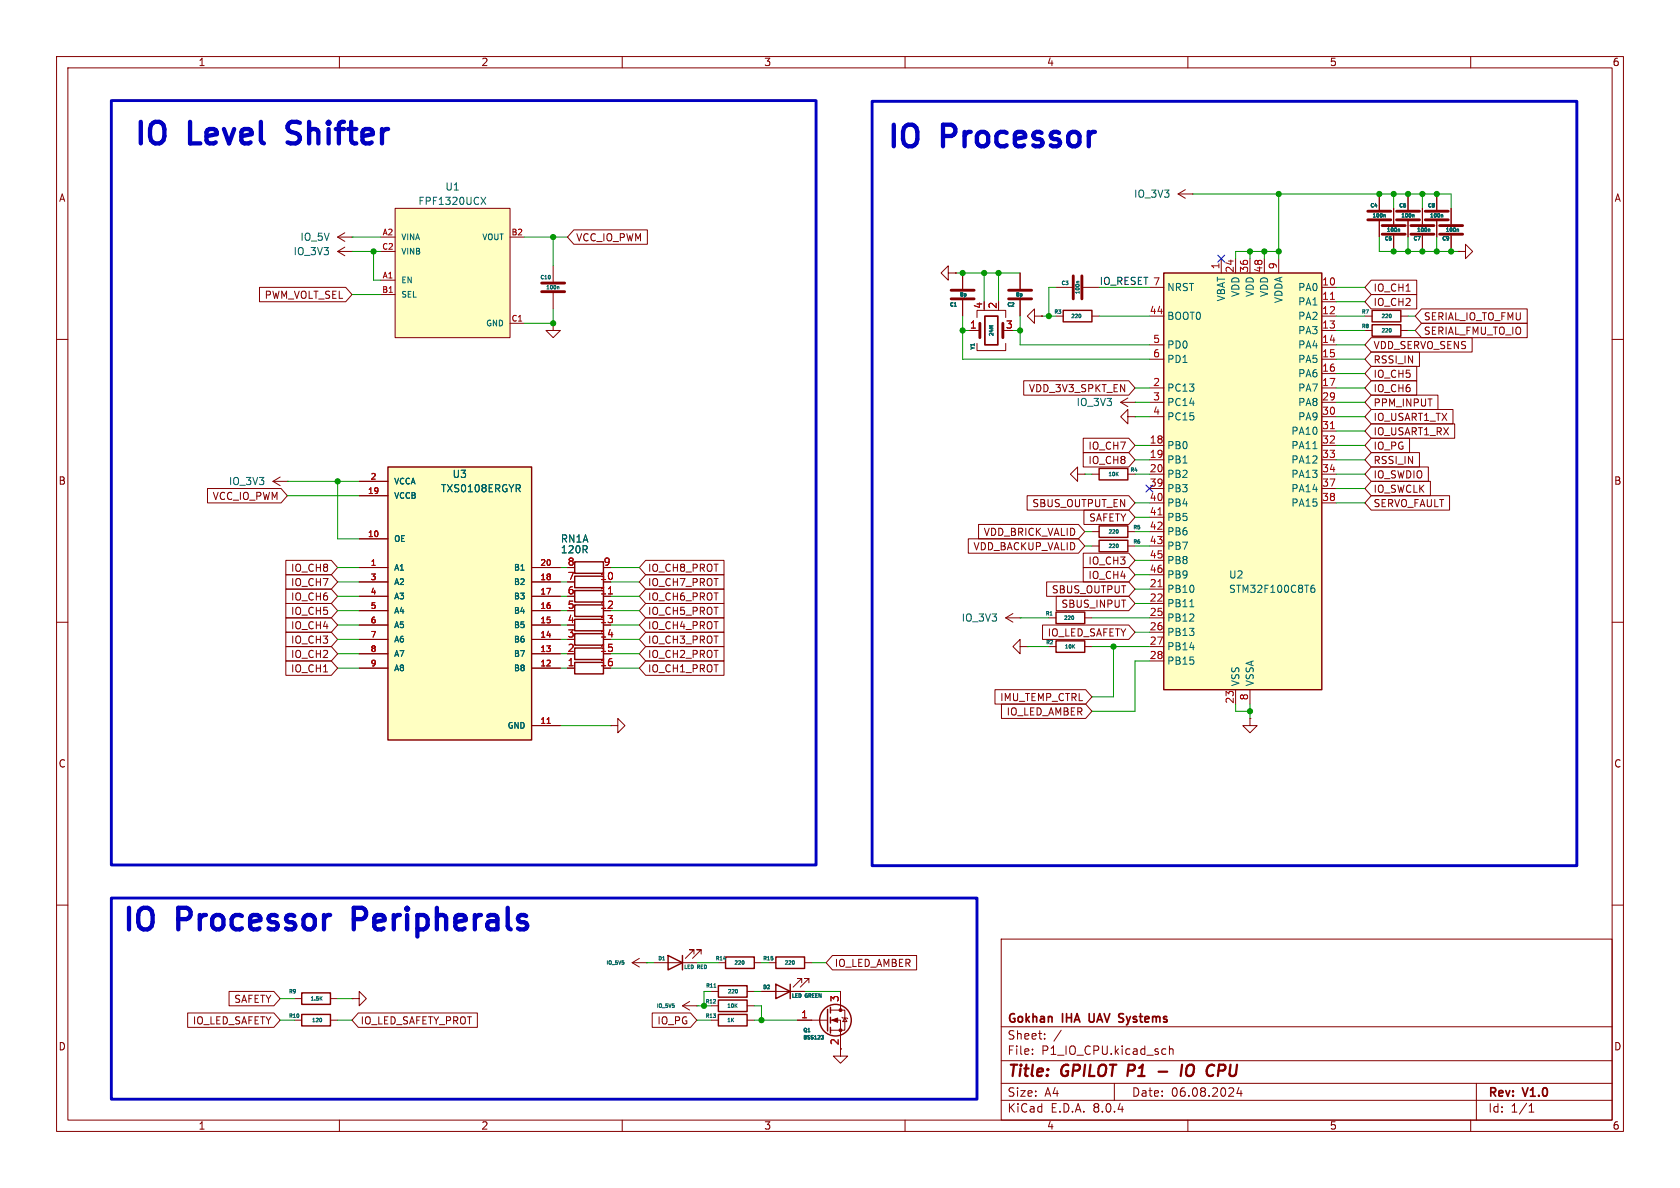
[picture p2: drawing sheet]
<svg xmlns="http://www.w3.org/2000/svg" width="297mm" height="210mm" viewBox="0 0 297 210" stroke-linecap="round" stroke-linejoin="round" font-family="sans-serif">
<g fill="none" stroke="#840000" stroke-width=".18">
<path d="M10 10h277v190h-277zM12 12h273v186h-273zM60 10v2M110 10v2M160 10v2M210 10v2M260 10v2M248.9 34.3v2.8M248.9 39.1v2.8M10 60h2M59.7 41.9l1.3 .8M59.7 41.9h2.5"/>
<path d="M59.7 44.5l1.3 .7M59.7 44.5h2.5M61 41.1l-1.3 .8M61 43.7l-1.3 .8M62.2 41.9h.1M62.2 44.5h.1M171.4 58.4h1.8M172.7 56.1v-1.2h5.1v1.2M180.3 48.3v2.8M180.3 53.1v2.8M182.9 55.9v-1.3l-1.3 1.3 1.3 1.3v-1.3h1.2M184.1 55.9h.1"/>
<path d="M257.8 44.5h1.3v-1.3l1.2 1.3-1.2 1.2v-1.2M257.8 44.5h.1M285 60h2M172.7 60.7v1.3h5.1v-1.3M48.3 85.1l1.2 .8M48.3 85.1h2.5M49.5 84.3l-1.2 .8M50.8 85.1h.1M10 110h2M285 110h2M10 160h2M285 160h2"/>
<path d="M52.1 176.5h1.2M58.4 176.5h1.3M62.2 176.5h1.3v-1.2l1.3 1.2-1.3 1.3v-1.3M62.2 176.5h.1M111.8 170.2h2.5M111.8 170.2l1.2 .7M113 169.4l-1.2 .8M114.3 170.2h.1M125.7 177.8h1.3M132.1 177.8h1.2M133.3 170.2h1.3M134.6 175.3h7.6"/>
<path d="M135.9 170.2h1.3M141.7 173.7v-.7h-.7h.7l-1.5 1.5M142.2 170.2h1.3M143 173.7v-.7h-.8h.8l-1.5 1.5M146.8 178.6h2.6v3.5h-2.6M148.6 175.3v3.3M148.8 179.8l.2 .2h.7l.2 .1M149.4 180l.3 .6h-.7zM177 166h108v32h-108zM52.1 180.3h1.2M58.4 180.3h1.3M60 198v2"/>
<path d="M110 198v2M125.7 180.3h1.3M132.1 180.3h1.2M141 180.3h5.3M146.8 180.3h1.8v6.4h1.3l-1.3 1.3-1.3-1.3h1.3M160 198v2M177 194.5h108M177 191.5h108M177 187.5h108M177 181.5h108M182.5 186.3v.1M182.5 185.5v.1"/>
<path d="M184.7 183.6v.1M184.7 182.8v.1M187.6 182.1l-1.3 2M197 191.5v3M206 185.4l.1 .1M206.1 186.3l-.1 .1M206.7 184.9v1.5M206.7 185.5l.3-.1 .3 .1 .1 .9M210 198v2M219 192.2l-.3 1.1h.9M219.4 192.8v1M260 198v2"/>
<path d="M261 191.5v6.5M270.3 196.6h.9M270.3 195.5l.4-.4v1.5"/>
</g>
<path d="M204.8 189.4h1.5M209 188.2l-.3 2M210.7 188.2a.77 .77 0 0 0-.9 .7l-.1 1 .4 .3h.3M215.4 189.3h.8M216.3 188.2h-.7l-.3 2" fill="none" stroke="#840000" stroke-width=".4"/>
<path d="M174.1 55.9h2.3v5.1h-2.3zM192.6 179.2v1.3M198.1 179.9l.4 .1M198.1 179.2l.5 .1M198.5 180.6l-.5 .1" fill="none" stroke="#840000" stroke-width=".3"/>
<path d="M246.9 37.3h4.1M246.9 38.9h4.1M173.2 57.2v2.5M177.3 57.2v2.5M178.3 51.3h4.1M178.3 52.8h4.1" fill="none" stroke="#840000" stroke-width=".51"/>
<g fill="none" stroke="#840000" stroke-width=".25">
<path d="M53.3 175.5h5.1v2h-5.1zM53.3 179.3h5.1v2.1h-5.1zM127 176.8h5.1v2h-5.1zM127 179.3h5.1v2.1h-5.1zM128.3 169.2h5v2h-5zM137.2 169.2h5v2h-5zM137.2 174l2.5 1.3-2.5 1.2zM139.7 174v2.5M146.3 178.4v3.8M146.8 178.1v1M146.8 179.8v1M146.8 181.6v1"/>
<circle cx="147.7" cy="180.3" r="2.79"/>
</g>
<g fill="none" stroke="#006464" stroke-width=".18">
<path d="M249.7 38h.3v.4M56.7 176.5l.2 .3M56.7 180l.2 .2-.2 .4M56.9 176.2l-.3 .3M126.1 177.3h.4M126.5 176.7v.3M127.9 169.5h.4M130 177.7l.3 .4M130.3 177.5l-.4 .3M131.4 169.8l.1 .3-.1 .4M140.3 169.8l.1 .3-.1 .4M145.2 183h.4l-.2 .3h.1"/>
<path d="M145.5 183.3h.1M145.5 183.3v.3l-.2 .1"/>
</g>
<g fill="#840000" stroke="#840000" stroke-width=".18">
<path d="M147.1 180.3l1-.3v.7z"/>
<circle cx="148.6" cy="182.1" r=".25"/>
<circle cx="148.6" cy="178.6" r=".25"/>
</g>
<path d="M68.6 82.6h25.4v48.2h-25.4z" fill="#ffffc2"/>
<path d="M68.6 82.6h25.4v48.2h-25.4zM101.6 99.3h5.1v2h-5.1zM194.3 93h5.1v2h-5.1zM194.3 95.5h5.1v2h-5.1zM101.6 117.1h5.1v2h-5.1zM101.6 101.9h5.1v2h-5.1zM101.6 106.9h5.1v2.1h-5.1zM101.6 104.4h5.1v2h-5.1zM186.7 108.2h5.1v2h-5.1zM186.7 113.3h5.1v2h-5.1z" fill="none" stroke="#840000" stroke-width=".25"/>
<g fill="none" stroke="#840000" stroke-width=".18">
<path d="M97.8 47v2.8M97.8 51.8v2.8M63.5 95.3h5.1M63.5 87.6h5.1M63.5 85.1h5.1M193 94h1.3M193 96.5h1.3M199.4 94h1.3M199.4 96.5h1.3M63.5 100.3h5.1M63.5 118.1h5.1M63.5 115.6h5.1"/>
<path d="M63.5 113h5.1M63.5 110.5h5.1M63.5 108h5.1M63.5 105.4h5.1M63.5 102.9h5.1M94 100.3h5.1M94 118.1h5.1M94 115.6h5.1M94 113h5.1M94 110.5h5.1M94 108h5.1M94 105.4h5.1"/>
<path d="M94 102.9h5.1M100.3 118.1h1.3M180.3 114.3v-1.3l-1.2 1.3 1.2 1.3v-1.3h1.3M181.6 114.3h.1M185.4 109.2h1.3M185.4 114.3h1.3M191.8 109.2h1.2M191.8 114.3h1.2M94 128.3h5.1M221 127v1.3h1.2l-1.2 1.2-1.3-1.2h1.3M221 127h.1"/>
</g>
<path d="M107.6 105h.7M96.7 127.9h.6" fill="none" stroke="#a90000" stroke-width=".18"/>
<path d="M98.6 50.7h.2v.4M197.5 93.6l.2 .3-.2 .4M197.5 96.2l.2 .2-.2 .4M185.6 108.7h.4M189.7 108.9l.1 .2-.1 .4M189.7 114.2l.3 .4M190 114l-.4 .3" fill="none" stroke="#006464" stroke-width=".18"/>
<path d="M95.8 51.6h4M95.8 50h4" fill="none" stroke="#840000" stroke-width=".51"/>
<path d="M205.7 48.3h28v73.6h-28z" fill="#ffffc2"/>
<path d="M205.7 48.3h28v73.6h-28zM242.6 57.4h5v2h-5zM242.6 54.9h5v2h-5zM194.3 82.8h5.1v2h-5.1zM101.6 109.5h5.1v2h-5.1zM101.6 114.6h5.1v2h-5.1zM101.6 112h5.1v2h-5.1z" fill="none" stroke="#840000" stroke-width=".25"/>
<g fill="none" stroke="#840000" stroke-width=".18">
<path d="M246.4 36.8v2.8M251.5 36.8v2.8M256.5 36.8v2.8M97.8 57.2v1.2h1.3l-1.3 1.3-1.3-1.3h1.3M97.8 57.2h.1M167.6 48.3v1.2l-1.2-1.2 1.2-1.3v1.3h1.3M168.9 48.3h.1M203.2 50.8h2.5M203.2 55.9h2.5M215.9 45.7v2.6M218.4 45.7v2.6M221 45.7v2.6"/>
<path d="M223.5 45.7v2.6M226.1 45.7v2.6M233.7 50.8h2.5M233.7 53.3h2.5M233.7 55.9h2.5M233.7 58.4h2.5M241.3 55.9h1.3M241.3 58.4h1.3M246.4 41.7v2.8M247.6 55.9h1.3M247.6 58.4h1.3M251.5 41.7v2.8"/>
<path d="M256.5 41.7v2.8M203.2 61h2.5M203.2 63.5h2.5M203.2 68.6h2.5M203.2 78.7h2.5M203.2 71.1h2.5M203.2 73.7h2.5M233.7 61h2.5M233.7 63.5h2.5M233.7 66h2.5M233.7 68.6h2.5M233.7 78.7h2.5"/>
<path d="M233.7 71.1h2.5M233.7 73.7h2.5M233.7 76.2h2.5M190.5 83.8v-1.2l-1.3 1.2 1.3 1.3v-1.3h1.3M191.8 83.8h.1M193 83.8h1.3M199.4 83.8h1.3M203.2 81.3h2.5M203.2 83.8h2.5M203.2 86.4h2.5M203.2 88.9h2.5M203.2 91.4h2.5"/>
<path d="M203.2 94h2.5M203.2 96.5h2.5M203.2 99.1h2.5M233.7 81.3h2.5M233.7 83.8h2.5M233.7 86.4h2.5M233.7 88.9h2.5M177.8 109.2h2.5M177.8 109.2l1.3 .8M179.1 108.5l-1.3 .7M180.3 109.2h.1M203.2 104.1h2.5"/>
<path d="M203.2 106.7h2.5M203.2 109.2h2.5M203.2 111.8h2.5M203.2 114.3h2.5M203.2 116.8h2.5M203.2 101.6h2.5M107.9 128.3h1.3v-1.3l1.3 1.3-1.3 1.2v-1.2M107.9 128.3h.1M218.4 121.9v2.6M221 121.9v2.6"/>
</g>
<path d="M235.2 52.9h.7M235.2 75.8h.7M204.7 91h.7M204.7 103.7h.7" fill="none" stroke="#a90000" stroke-width=".18"/>
<path d="M245.8 58.1l.1 .2-.1 .4M245.8 55.5l.1 .3-.1 .4M247.2 40.5h.2v.4M252.5 40.5h.2l.1 .4M257.6 40.5h.2l.1 .4M232.1 79.3h.7M197.4 83.7l.3 .4M197.7 83.5l-.4 .3M210.3 107.3h.8M231.7 104.2l.3-.3 .3 .1 .2 .2v.3l-.3 .2h-.3l-.2-.2M232.3 103.4l-.3 .1-.3 .5" fill="none" stroke="#006464" stroke-width=".18"/>
<path d="M244.3 39.9h4.1M249.4 39.9h4.1M254.5 39.9h4.1M244.3 41.4h4.1M249.4 41.4h4.1M254.5 41.4h4.1" fill="none" stroke="#840000" stroke-width=".51"/>
<path d="M69.8 36.8h20.4v22.9h-20.4z" fill="#ffffc2"/>
<g fill="none" stroke="#840000" stroke-width=".18">
<path d="M69.8 36.8h20.4v22.9h-20.4zM208.3 34.3l1.2 .8M208.3 34.3h2.5M209.5 33.5l-1.2 .8M210.8 34.3h.1M243.8 34.3v2.8M243.8 39.1v2.8M246.4 36.8v2.8M248.9 34.3v2.8M248.9 39.1v2.8M251.5 36.8v2.8M254 34.3v2.8"/>
<path d="M254 39.1v2.8M256.5 36.8v2.8M45.9 50.8h15.2l1.1 1.3-1.1 1.2h-15.2zM67.3 49.5h2.5M67.3 41.9h2.5M67.3 52.1h2.5M67.3 44.5h2.5M90.2 41.9h2.5M90.2 57.2h2.5M101.4 40.6h13v2.6h-13l-1.1-1.3zM168.9 48.3h.1M170.2 48.3v2.8"/>
<path d="M170.2 53.1v2.8M171.4 58.4h1.3M180.3 48.3v2.8M180.3 53.1v2.8M184.1 55.9h.1M186.7 50.8h2.8M186.7 55.9h1.3M191.5 50.8h2.8M193 55.9h1.3M242.4 59.7h17.9v2.5h-17.9l-1.1-1.2zM242.4 52.1h8.1v2.5h-8.1l-1.1-1.3zM242.4 49.5h8.1v2.6h-8.1l-1.1-1.3z"/>
<path d="M246.4 41.7v2.8M251.3 54.6h18.7v2.6h-18.7l-1.1-1.3zM251.3 57.1h18.7v2.6h-18.7l-1.1-1.3zM251.5 41.7v2.8M256.5 41.7v2.8M257.8 44.5h.1M181 67.3h18.5l1.2 1.3-1.2 1.3h-18.5zM191.5 77.5h8l1.2 1.2-1.2 1.3h-8zM198.1 71.1l1.3 .8M198.1 71.1h2.6M199.4 73.7v-1.3l-1.3 1.3 1.3 1.2v-1.2h1.3M199.4 70.4l-1.3 .7"/>
<path d="M200.7 73.7h.1M200.7 71.1h.1M242.4 72.4h14.5v2.5h-14.5l-1.1-1.2zM242.4 74.9h14.8v2.6h-14.8l-1.1-1.3zM242.4 67.3h8.1v2.6h-8.1l-1.1-1.3zM242.4 62.2h8.5v2.6h-8.5l-1.1-1.3zM242.4 64.8h8.1v2.5h-8.1l-1.1-1.3zM242.4 69.8h11.8v2.6h-11.8l-1.1-1.3zM242.4 77.5h6.8v2.5h-6.8l-1.1-1.3zM36.7 86.4h13l1.1 1.2-1.1 1.3h-13zM50.5 99.1h8.1l1.1 1.2-1.1 1.3h-8.1zM63.5 95.3h5.1"/>
<path d="M63.5 87.6h5.1M63.5 85.1h5.1M114.1 99.1h13.9v2.5h-13.9l-1.1-1.3zM171.2 95.2h19.5l1.1 1.3-1.1 1.3h-19.5zM173 92.7h17.7l1.1 1.3-1.1 1.3h-17.7zM181.6 87.6h17.9l1.2 1.3-1.2 1.3h-17.9zM191.5 97.8h8l1.2 1.3-1.2 1.2h-8zM191.5 80h8l1.2 1.3-1.2 1.3h-8zM191.6 90.2h7.9l1.2 1.2-1.2 1.3h-7.9zM242.4 85.1h10.5v2.5h-10.5l-1.1-1.2zM242.4 87.6h13.9v2.6h-13.9l-1.1-1.3zM242.4 80h8.5v2.6h-8.5l-1.1-1.3z"/>
<path d="M242.4 82.5h10.1v2.6h-10.1l-1.1-1.3zM50.5 114.3h8.1l1.1 1.3-1.1 1.2h-8.1zM50.5 111.8h8.1l1.1 1.2-1.1 1.3h-8.1zM50.5 106.7h8.1l1.1 1.3-1.1 1.2h-8.1zM50.5 109.2h8.1l1.1 1.3-1.1 1.3h-8.1zM50.5 104.1h8.1l1.1 1.3-1.1 1.3h-8.1zM50.5 116.8h8.1l1.1 1.3-1.1 1.3h-8.1zM50.5 101.6h8.1l1.1 1.3-1.1 1.2h-8.1zM63.5 118.1h5.1M63.5 100.3h5.1M63.5 115.6h5.1M63.5 113h5.1"/>
<path d="M63.5 110.5h5.1M63.5 108h5.1M63.5 105.4h5.1M63.5 102.9h5.1M94 118.1h5.1M94 100.3h5.1M94 115.6h5.1M94 113h5.1M94 110.5h5.1M94 108h5.1M94 105.4h5.1M94 102.9h5.1"/>
<path d="M100.3 118.1h1.3M114.1 101.6h13.9v2.5h-13.9l-1.1-1.2zM114.1 111.8h13.9v2.5h-13.9l-1.1-1.3zM114.1 104.1h13.9v2.6h-13.9l-1.1-1.3zM114.1 114.3h13.9v2.5h-13.9l-1.1-1.2zM114.1 106.7h13.9v2.5h-13.9l-1.1-1.2zM114.1 116.8h13.9v2.6h-13.9l-1.1-1.3zM114.1 109.2h13.9v2.6h-13.9l-1.1-1.3zM184.3 110.5h15.2l1.2 1.3-1.2 1.2h-15.2zM185 102.9h14.5l1.2 1.2-1.2 1.3h-14.5zM186.7 105.4h12.8l1.2 1.3-1.2 1.3h-12.8zM191.5 100.3h8l1.2 1.3-1.2 1.3h-8z"/>
<path d="M94 128.3h5.1M175.9 121.9h16l1.1 1.3-1.1 1.3h-16zM177 124.5h14.9l1.1 1.2-1.1 1.3h-14.9zM33.2 179.1h15.2l1.1 1.2-1.1 1.3h-15.2zM40.5 175.3h7.9l1.1 1.2-1.1 1.3h-7.9zM63.3 179.1h21.1v2.5h-21.1l-1.1-1.3zM115.3 179.1h6.8l1.1 1.2-1.1 1.3h-6.8zM115.6 170.2h7.6M120.6 177.8l1.3 .8M120.6 177.8h2.6M121.9 177l-1.3 .8M122.7 168.7v-.8h-.8h.8l-1.5 1.5"/>
<path d="M123.2 177.8h.1M124 168.7v-.8h-.8h.8l-1.6 1.5M125.7 175.3h1.3M132.1 175.3h1.2M134.6 175.3h2.6M139.7 175.3h2.5M147.2 168.9h14.8v2.6h-14.8l-1.2-1.3zM148.6 175.3v2.5M141 180.3h2.5M148.6 182.9v2.5"/>
</g>
<g fill="none" stroke="#006464" stroke-width=".18">
<path d="M85 34.9l.9 1.2M85.9 34.9l-.9 1.2M244.7 38h.2v.4M249.7 38h.3v.4M254.8 38h.2l.1 .4M168.7 54.1h.4M190.8 49.7l-.4 .1v.2M190.9 55.5l.2 .3-.2 .4M247.2 40.5h.2v.4M252.5 40.5h.2l.1 .4M257.6 40.5h.2l.1 .4M117.1 169.7h.4"/>
<path d="M126.2 174.5h.4M130.2 174.9l.2 .3-.2 .3M145.2 183h.4l-.2 .3h.1M145.5 183.3h.1M145.5 183.3v.3l-.2 .1"/>
</g>
<path d="M241.8 37.3h4.1M241.8 38.9h4.1M252 37.3h4M252 38.9h4M168.1 51.3h4.1M168.1 52.8h4.1M189.7 48.8v4M191.3 48.8v4" fill="none" stroke="#840000" stroke-width=".51"/>
<path d="M188 54.9h5v2h-5zM118.1 168.9l2.5 1.3-2.5 1.3zM120.6 168.9v2.6M127 174.2h5.1v2.1h-5.1z" fill="none" stroke="#840000" stroke-width=".25"/>
<path d="M19.7 17.8h124.6v135.1h-124.6zM154.2 17.9h124.6v135.1h-124.6zM19.7 158.8h153v35.5h-153z" fill="none" stroke="#0000c2" stroke-width=".51"/>
<g fill="none" stroke="#009600" stroke-width=".18">
<path d="M210.8 34.3h45.7v2.5M226.1 34.3v11.4M246.4 34.3v2.5M251.5 34.3v2.5M62.2 44.5h5.1M62.2 41.9h5.1M62.2 52.1h5.1M66 44.5v5h1.3M92.7 41.9h7.6M97.8 54.6v2.6h-5.1M97.8 41.9v5.1M168.9 48.3h11.4"/>
<path d="M170.2 55.9v7.6h33M170.2 58.4h1.2M174 48.3v5M176.5 48.3v5M179.1 58.4h1.2M180.3 55.9v5.1h22.9M184.1 55.9h2.6M186.7 50.8h-1.3v5.1M194.3 50.8h8.9M194.3 55.9h8.9M221 44.5v1.2M223.5 44.5v1.2"/>
<path d="M226.1 44.5h-7.7v1.2M236.2 50.8h5.1M236.2 53.3h5.1M236.2 55.9h5.1M236.2 58.4h5.1M243.8 41.9v2.6h14M248.9 55.9h1.3M248.9 58.4h1.3M248.9 41.9v2.6M254 41.9v2.6M200.7 73.7h2.5M200.7 78.7h2.5"/>
<path d="M200.7 68.6h2.5M200.7 71.1h2.5M236.2 73.7h5.1M236.2 78.7h5.1M236.2 68.6h5.1M236.2 63.5h5.1M236.2 61h5.1M236.2 71.1h5.1M236.2 66h5.1M236.2 76.2h5.1M50.8 85.1h12.7M50.8 87.6h12.7"/>
<path d="M59.7 85.1v10.2h3.8M191.8 83.8h1.2M191.8 94h1.2M191.8 96.5h1.2M200.7 91.4h2.5M200.7 83.8h2.5M200.7 88.9h2.5M200.7 81.3h2.5M200.7 94h2.5M200.7 96.5h2.5M200.7 99.1h2.5M236.2 83.8h5.1"/>
<path d="M236.2 88.9h5.1M236.2 81.3h5.1M236.2 86.4h5.1M59.7 102.9h3.8M59.7 100.3h3.8M59.7 118.1h3.8M59.7 110.5h3.8M59.7 105.4h3.8M59.7 108h3.8M59.7 113h3.8M59.7 115.6h3.8M99.1 102.9h1.2"/>
<path d="M99.1 100.3h1.2M99.1 118.1h1.2M99.1 110.5h1.2M99.1 105.4h1.2M99.1 108h1.2M99.1 113h1.2M99.1 115.6h1.2M107.9 102.9h5.1M107.9 100.3h5.1M107.9 118.1h5.1M107.9 110.5h5.1M107.9 105.4h5.1"/>
<path d="M107.9 108h5.1M107.9 113h5.1M107.9 115.6h5.1M180.3 109.2h5.1M181.6 114.3h3.8M193 109.2h10.2M193 114.3h10.2M196.8 114.3v8.9h-3.8M200.7 104.1h2.5M200.7 111.8h2.5M200.7 106.7h2.5M200.7 101.6h2.5"/>
<path d="M203.2 116.8h-2.5v8.9h-7.7M99.1 128.3h8.8M218.4 124.5v1.2h2.6M221 124.5v2.5M49.5 176.5h2.6M59.7 176.5h2.5M114.3 170.2h1.3M123.2 170.2h3.8M125.7 175.3h-1.2v2.5h-1.3M133.3 177.8h1.3v2.5M133.3 175.3h1.3M142.2 175.3h6.4"/>
<path d="M143.5 170.2h2.5M49.5 180.3h2.6M59.7 180.3h2.5M123.2 180.3h2.5M133.3 180.3h7.7"/>
</g>
<path d="M215.3 45.1l1.2 1.2M216.5 45.1l-1.2 1.2M202.6 85.8l1.2 1.2M203.8 85.8l-1.2 1.2" fill="none" stroke="#000084" stroke-width=".18"/>
<path d="M107.6 105h.7M96.7 127.9h.6" fill="none" stroke="#a90000" stroke-width=".18"/>
<g fill="#009600" stroke="#009600" stroke-width=".18">
<circle cx="226.1" cy="34.3" r=".46"/>
<circle cx="176.5" cy="48.3" r=".46"/>
<circle cx="221" cy="44.5" r=".46"/>
<circle cx="223.5" cy="44.5" r=".46"/>
<circle cx="226.1" cy="44.5" r=".46"/>
<circle cx="196.8" cy="114.3" r=".46"/>
<circle cx="221" cy="125.7" r=".46"/>
<circle cx="254" cy="44.5" r=".46"/>
<circle cx="254" cy="34.3" r=".46"/>
<circle cx="251.5" cy="44.5" r=".46"/>
<circle cx="246.4" cy="44.5" r=".46"/>
<circle cx="248.9" cy="44.5" r=".46"/>
<circle cx="256.5" cy="44.5" r=".46"/>
<circle cx="251.5" cy="34.3" r=".46"/>
<circle cx="243.8" cy="34.3" r=".46"/>
<circle cx="248.9" cy="34.3" r=".46"/>
<circle cx="246.4" cy="34.3" r=".46"/>
<circle cx="174" cy="48.3" r=".46"/>
<circle cx="170.2" cy="48.3" r=".46"/>
<circle cx="185.4" cy="55.9" r=".46"/>
<circle cx="180.3" cy="58.4" r=".46"/>
<circle cx="170.2" cy="58.4" r=".46"/>
<circle cx="66" cy="44.5" r=".46"/>
<circle cx="134.6" cy="180.3" r=".46"/>
<circle cx="124.5" cy="177.8" r=".46"/>
<circle cx="59.7" cy="85.1" r=".46"/>
<circle cx="97.8" cy="41.9" r=".46"/>
<circle cx="97.8" cy="57.2" r=".46"/>
</g>
<g font-size="5.3" fill="#0000c2">
<text x="23.2" y="26.7">IO</text>
<text x="33.5" y="26.7">Level</text>
<text x="52.4" y="26.7">Shifter</text>
<text x="156.3" y="27.2">IO</text>
<text x="166.6" y="27.2">Processor</text>
<text x="21.1" y="165.6">IO</text>
<text x="31.4" y="165.6">Processor</text>
<text x="63.9" y="165.6">Peripherals</text>
</g>
<g font-size="2.8" fill="#840000">
<text x="178" y="190.9">Title:</text>
<text x="187.7" y="190.9">GPILOT P1</text>
<text x="211.2" y="190.9">IO</text>
<text x="216.6" y="190.9">CPU</text>
</g>
<g font-size="2.1" fill="#840000">
<text x="178" y="184">Sheet:</text>
<text x="178" y="181.2">Gokhan</text>
<text x="187.9" y="181.2">IHA</text>
<text x="193.2" y="181.2">UAV</text>
<text x="199.1" y="181.2">Systems</text>
<text x="178" y="186.7">File:</text>
<text x="184.1" y="186.7">P1_IO_CPU.kicad_sch</text>
<text x="178" y="196.9">KiCad</text>
<text x="178" y="194.1">Size:</text>
<text x="184.7" y="194.1">A4</text>
<text x="185.7" y="196.9">E.D.A.</text>
<text x="193.3" y="196.9">8.0.4</text>
<text x="200" y="194.1">Date:</text>
<text x="207" y="194.1">06.08.2024</text>
<text x="263" y="194.3">Rev:</text>
<text x="263" y="196.9">Id:</text>
<text x="267.1" y="196.9">1/1</text>
<text x="269.4" y="194.3">V1.0</text>
</g>
<g font-size="1.8" fill="#840000">
<text x="35" y="11.9">1</text>
<text x="85" y="11.9">2</text>
<text x="135" y="11.9">3</text>
<text x="185" y="11.9">4</text>
<text x="235" y="11.9">5</text>
<text x="285" y="11.9">6</text>
<text x="10.3" y="35.9">A</text>
<text x="285.3" y="35.9">A</text>
<text x="101.8" y="42.9">VCC_IO_PWM</text>
<text x="46.7" y="53">PWM_VOLT_SEL</text>
<text x="242.7" y="51.8">IO_CH1</text>
<text x="242.7" y="54.3">IO_CH2</text>
<text x="251.6" y="56.8">SERIAL_IO_TO_FMU</text>
<text x="251.6" y="59.4">SERIAL_FMU_TO_IO</text>
<text x="242.7" y="61.9">VDD_SERVO_SENS</text>
<text x="242.7" y="64.5">RSSI_IN</text>
<text x="181.8" y="69.5">VDD_3V3_SPKT_EN</text>
<text x="242.7" y="69.5">IO_CH6</text>
<text x="242.7" y="67">IO_CH5</text>
<text x="242.7" y="74.6">IO_USART1_TX</text>
<text x="242.7" y="77.2">IO_USART1_RX</text>
<text x="242.7" y="72.1">PPM_INPUT</text>
<text x="192.3" y="79.7">IO_CH7</text>
<text x="192.3" y="82.2">IO_CH8</text>
<text x="242.7" y="82.2">RSSI_IN</text>
<text x="242.7" y="79.7">IO_PG</text>
<text x="10.3" y="85.9">B</text>
<text x="37.5" y="88.6">VCC_IO_PWM</text>
<text x="182.4" y="89.9">SBUS_OUTPUT_EN</text>
<text x="242.7" y="87.3">IO_SWCLK</text>
<text x="242.7" y="89.9">SERVO_FAULT</text>
<text x="242.7" y="84.8">IO_SWDIO</text>
<text x="285.3" y="85.9">B</text>
<text x="173.8" y="94.9">VDD_BRICK_VALID</text>
<text x="192.4" y="92.4">SAFETY</text>
<text x="51.3" y="101.3">IO_CH8</text>
<text x="114.5" y="101.3">IO_CH8_PROT</text>
<text x="172" y="97.5">VDD_BACKUP_VALID</text>
<text x="192.3" y="100">IO_CH3</text>
<text x="51.3" y="106.4">IO_CH6</text>
<text x="51.3" y="103.8">IO_CH7</text>
<text x="114.5" y="103.8">IO_CH7_PROT</text>
<text x="114.5" y="106.4">IO_CH6_PROT</text>
<text x="185.8" y="105.1">SBUS_OUTPUT</text>
<text x="187.5" y="107.6">SBUS_INPUT</text>
<text x="192.3" y="102.6">IO_CH4</text>
<text x="51.3" y="114">IO_CH3</text>
<text x="51.3" y="108.9">IO_CH5</text>
<text x="51.3" y="111.4">IO_CH4</text>
<text x="114.5" y="114">IO_CH3_PROT</text>
<text x="114.5" y="108.9">IO_CH5_PROT</text>
<text x="114.5" y="111.4">IO_CH4_PROT</text>
<text x="185.1" y="112.7">IO_LED_SAFETY</text>
<text x="51.3" y="116.5">IO_CH2</text>
<text x="51.3" y="119.1">IO_CH1</text>
<text x="114.5" y="116.5">IO_CH2_PROT</text>
<text x="114.5" y="119.1">IO_CH1_PROT</text>
<text x="176.7" y="124.1">IMU_TEMP_CTRL</text>
<text x="177.9" y="126.7">IO_LED_AMBER</text>
<text x="10.3" y="135.9">C</text>
<text x="285.3" y="135.9">C</text>
<text x="147.5" y="171.1">IO_LED_AMBER</text>
<text x="41.3" y="177.5">SAFETY</text>
<text x="10.3" y="185.9">D</text>
<text x="34" y="181.3">IO_LED_SAFETY</text>
<text x="63.7" y="181.3">IO_LED_SAFETY_PROT</text>
<text x="116.1" y="181.3">IO_PG</text>
<text x="148.3" y="184.9" transform="rotate(-90 148.3 184.9)">2</text>
<text x="285.3" y="185.9">D</text>
<text x="35" y="199.9">1</text>
<text x="85" y="199.9">2</text>
<text x="135" y="199.9">3</text>
<text x="185" y="199.9">4</text>
<text x="235" y="199.9">5</text>
<text x="285" y="199.9">6</text>
</g>
<g font-size="1.8" fill="#006464">
<text x="78.6" y="33.9">U1</text>
<text x="200.4" y="35.2">IO_3V3</text>
<text x="73.9" y="36.4">FPF1320UCX</text>
<text x="51.8" y="45.3">IO_3V3</text>
<text x="53" y="42.8">IO_5V</text>
<text x="206.2" y="51.7">NRST</text>
<text x="216.8" y="53.4" transform="rotate(-90 216.8 53.4)">VBAT</text>
<text x="219.3" y="52.6" transform="rotate(-90 219.3 52.6)">VDD</text>
<text x="221.8" y="52.6" transform="rotate(-90 221.8 52.6)">VDD</text>
<text x="224.4" y="52.6" transform="rotate(-90 224.4 52.6)">VDD</text>
<text x="226.9" y="53.7" transform="rotate(-90 226.9 53.7)">VDDA</text>
<text x="229.4" y="51.7">PA0</text>
<text x="206.2" y="56.7">BOOT0</text>
<text x="229.4" y="54.2">PA1</text>
<text x="229.4" y="56.7">PA2</text>
<text x="229.4" y="59.3">PA3</text>
<text x="206.2" y="61.8">PD0</text>
<text x="206.2" y="64.4">PD1</text>
<text x="229.4" y="61.8">PA4</text>
<text x="229.4" y="64.4">PA5</text>
<text x="190.2" y="72">IO_3V3</text>
<text x="206.2" y="69.4">PC13</text>
<text x="206.2" y="72">PC14</text>
<text x="229.4" y="66.9">PA6</text>
<text x="229.4" y="69.4">PA7</text>
<text x="229.4" y="72">PA8</text>
<text x="206.2" y="74.5">PC15</text>
<text x="228.2" y="77.1">PA10</text>
<text x="229.4" y="74.5">PA9</text>
<text x="206.2" y="79.6">PB0</text>
<text x="206.2" y="82.1">PB1</text>
<text x="228.2" y="79.6">PA11</text>
<text x="228.2" y="82.1">PA12</text>
<text x="40.4" y="86">IO_3V3</text>
<text x="77.9" y="87.2">TXS0108ERGYR</text>
<text x="79.9" y="84.7">U3</text>
<text x="206.2" y="84.7">PB2</text>
<text x="206.2" y="87.2">PB3</text>
<text x="206.2" y="89.8">PB4</text>
<text x="228.2" y="84.7">PA13</text>
<text x="228.2" y="87.2">PA14</text>
<text x="228.2" y="89.8">PA15</text>
<text x="206.2" y="92.3">PB5</text>
<text x="206.2" y="94.8">PB6</text>
<text x="99" y="96.1">RN1A</text>
<text x="99" y="98">120R</text>
<text x="206.2" y="97.4">PB7</text>
<text x="206.2" y="99.9">PB8</text>
<text x="206.2" y="105">PB10</text>
<text x="206.2" y="107.5">PB11</text>
<text x="206.2" y="102.5">PB9</text>
<text x="217.2" y="102.5">U2</text>
<text x="217.2" y="105">STM32F100C8T6</text>
<text x="169.9" y="110.1">IO_3V3</text>
<text x="206.2" y="110.1">PB12</text>
<text x="206.2" y="112.6">PB13</text>
<text x="206.2" y="115.2">PB14</text>
<text x="206.2" y="117.7">PB15</text>
<text x="219.3" y="121.4" transform="rotate(-90 219.3 121.4)">VSS</text>
<text x="221.8" y="121.4" transform="rotate(-90 221.8 121.4)">VSSA</text>
</g>
<g font-size="1.8" fill="#a90000">
<text x="215.6" y="47.7" transform="rotate(-90 215.6 47.7)">1</text>
<text x="225.8" y="47.7" transform="rotate(-90 225.8 47.7)">9</text>
<text x="218.2" y="48.3" transform="rotate(-90 218.2 48.3)">24</text>
<text x="220.7" y="48.3" transform="rotate(-90 220.7 48.3)">36</text>
<text x="223.3" y="48.3" transform="rotate(-90 223.3 48.3)">48</text>
<text x="233.6" y="50.5">10</text>
<text x="233.6" y="53.1">11</text>
<text x="171.4" y="58.2">1</text>
<text x="173.7" y="54.7" transform="rotate(-90 173.7 54.7)">4</text>
<text x="176.3" y="54.7" transform="rotate(-90 176.3 54.7)">2</text>
<text x="177.7" y="58.2">3</text>
<text x="203.2" y="55.6">44</text>
<text x="233.6" y="55.6">12</text>
<text x="233.6" y="58.2">13</text>
<text x="203.8" y="60.7">5</text>
<text x="203.8" y="63.2">6</text>
<text x="233.6" y="60.7">14</text>
<text x="233.6" y="63.2">15</text>
<text x="233.6" y="65.8">16</text>
<text x="203.8" y="68.3">2</text>
<text x="203.8" y="70.9">3</text>
<text x="233.6" y="68.3">17</text>
<text x="233.6" y="70.9">29</text>
<text x="203.8" y="73.4">4</text>
<text x="233.6" y="73.4">30</text>
<text x="233.6" y="75.9">31</text>
<text x="203.2" y="78.5">18</text>
<text x="203.2" y="81">19</text>
<text x="203.2" y="83.6">20</text>
<text x="233.6" y="78.5">32</text>
<text x="233.6" y="81">33</text>
<text x="233.6" y="83.6">34</text>
<text x="203.2" y="86.1">39</text>
<text x="203.2" y="88.6">40</text>
<text x="233.6" y="86.1">37</text>
<text x="233.6" y="88.6">38</text>
<text x="203.2" y="91.2">41</text>
<text x="203.2" y="93.7">42</text>
<text x="100.3" y="100.1">8</text>
<text x="106.6" y="100.1">9</text>
<text x="203.2" y="96.3">43</text>
<text x="203.2" y="98.8">45</text>
<text x="203.2" y="101.3">46</text>
<text x="100.3" y="102.6">7</text>
<text x="100.3" y="107.7">5</text>
<text x="100.3" y="105.2">6</text>
<text x="106" y="102.6">10</text>
<text x="106" y="107.7">12</text>
<text x="106" y="105.2">11</text>
<text x="203.2" y="103.9">21</text>
<text x="203.2" y="106.4">22</text>
<text x="100.3" y="110.2">4</text>
<text x="100.3" y="112.8">3</text>
<text x="106" y="110.2">13</text>
<text x="106" y="112.8">14</text>
<text x="203.2" y="109">25</text>
<text x="203.2" y="111.5">26</text>
<text x="100.3" y="117.9">1</text>
<text x="100.3" y="115.3">2</text>
<text x="106" y="117.9">16</text>
<text x="106" y="115.3">15</text>
<text x="203.2" y="114">27</text>
<text x="203.2" y="116.6">28</text>
<text x="218.2" y="124.5" transform="rotate(-90 218.2 124.5)">23</text>
<text x="220.7" y="123.9" transform="rotate(-90 220.7 123.9)">8</text>
<text x="148.3" y="177.2" transform="rotate(-90 148.3 177.2)">3</text>
<text x="141.5" y="180.1">1</text>
</g>
<text font-size="1.8" fill="#0f0f0f" x="194.3" y="50.5">IO_RESET 7</text>
<g font-size="1.4" fill="#a90000">
<text x="67.5" y="41.7">A2</text>
<text x="90.3" y="41.7">B2</text>
<text x="67.5" y="44.2">C2</text>
<text x="67.5" y="51.8">B1</text>
<text x="67.5" y="49.3">A1</text>
<text x="90.3" y="56.9">C1</text>
<text x="64.9" y="87.4">19</text>
<text x="65.4" y="84.8">2</text>
<text x="64.9" y="95">10</text>
<text x="65.4" y="100.1">1</text>
<text x="95.4" y="100.1">20</text>
<text x="65.4" y="102.6">3</text>
<text x="65.4" y="105.2">4</text>
<text x="65.4" y="107.7">5</text>
<text x="95.4" y="107.7">16</text>
<text x="95.4" y="105.2">17</text>
<text x="95.4" y="102.6">18</text>
<text x="65.4" y="110.2">6</text>
<text x="65.4" y="112.8">7</text>
<text x="95.4" y="112.8">14</text>
<text x="95.4" y="110.2">15</text>
<text x="65.4" y="115.3">8</text>
<text x="65.4" y="117.9">9</text>
<text x="95.4" y="117.9">12</text>
<text x="95.4" y="115.3">13</text>
<text x="95.4" y="128">11</text>
</g>
<g font-size="1.4" fill="#006464">
<text x="70.9" y="42.6">VINA</text>
<text x="70.9" y="45.2">VINB</text>
<text x="85.1" y="42.6">VOUT</text>
<text x="70.9" y="50.3">EN</text>
<text x="70.9" y="52.8">SEL</text>
<text x="85.8" y="57.9">GND</text>
<text x="69.6" y="88.4">VCCB</text>
<text x="69.6" y="85.8">VCCA</text>
<text x="69.6" y="96">OE</text>
<text x="69.6" y="101.1">A1</text>
<text x="90.7" y="101.1">B1</text>
<text x="69.6" y="103.6">A2</text>
<text x="69.6" y="106.1">A3</text>
<text x="90.7" y="106.1">B3</text>
<text x="90.7" y="103.6">B2</text>
<text x="69.6" y="108.7">A4</text>
<text x="69.6" y="111.2">A5</text>
<text x="69.6" y="113.8">A6</text>
<text x="90.7" y="113.8">B6</text>
<text x="90.7" y="111.2">B5</text>
<text x="90.7" y="108.7">B4</text>
<text x="69.6" y="116.3">A7</text>
<text x="69.6" y="118.8">A8</text>
<text x="90.7" y="118.8">B8</text>
<text x="90.7" y="116.3">B7</text>
<text x="89.6" y="129">GND</text>
</g>
<g font-size=".9" fill="#006464">
<text x="242.1" y="36.9">C4</text>
<text x="242.5" y="38.6">100n</text>
<text x="245" y="41.2">100n</text>
<text x="247.2" y="36.9">C6</text>
<text x="247.6" y="38.6">100n</text>
<text x="250.4" y="41.2">100n</text>
<text x="252.3" y="36.9">C8</text>
<text x="252.7" y="38.6">100n</text>
<text x="255.5" y="41.2">100n</text>
<text x="244.7" y="42.7">C5</text>
<text x="249.7" y="42.7">C7</text>
<text x="254.8" y="42.7">C9</text>
<text x="95.4" y="49.6">C10</text>
<text x="96.4" y="51.3">100n</text>
<text x="169.6" y="52.6">8p</text>
<text x="179.5" y="52.6">8p</text>
<text x="187.5" y="50.6">C3</text>
<text x="191" y="52.1" transform="rotate(-90 191 52.1)">100n</text>
<text x="167.8" y="54.4">C1</text>
<text x="175.8" y="59.6" transform="rotate(-90 175.8 59.6)">24M</text>
<text x="177.9" y="54.4">C2</text>
<text x="186.2" y="55.7">R3</text>
<text x="189.2" y="56.4">220</text>
<text x="240.6" y="58.2">R8</text>
<text x="240.6" y="55.7">R7</text>
<text x="244.1" y="59">220</text>
<text x="244.1" y="56.4">220</text>
<text x="172.5" y="62" transform="rotate(-90 172.5 62)">Y1</text>
<text x="199.7" y="83.6">R4</text>
<text x="195.8" y="84.4">10K</text>
<text x="195.8" y="94.5">220</text>
<text x="200.2" y="93.8">R5</text>
<text x="195.8" y="97.1">220</text>
<text x="200.2" y="96.3">R6</text>
<text x="184.7" y="109">R1</text>
<text x="188" y="109.8">220</text>
<text x="184.8" y="114.1">R2</text>
<text x="188.1" y="114.8">10K</text>
<text x="107.1" y="170.7">IO_5V5</text>
<text x="116.2" y="170">D1</text>
<text x="120.8" y="171.5">LED</text>
<text x="123.3" y="171.5">RED</text>
<text x="126.4" y="170">R14</text>
<text x="129.7" y="170.7">220</text>
<text x="138.6" y="170.7">220</text>
<text x="50.9" y="175.8">R9</text>
<text x="54.8" y="177.1">1.5K</text>
<text x="116" y="178.3">IO_5V5</text>
<text x="124.7" y="174.8">R11</text>
<text x="128.4" y="178.3">10K</text>
<text x="128.5" y="175.8">220</text>
<text x="134.8" y="175">D2</text>
<text x="139.8" y="176.6">LED</text>
<text x="142.4" y="176.6">GREEN</text>
<text x="50.9" y="180.1">R10</text>
<text x="55" y="180.9">120</text>
<text x="124.6" y="180.1">R13</text>
<text x="128.4" y="180.9">1K</text>
<text x="141.9" y="182.7">Q1</text>
<text x="141.9" y="183.9">BSS123</text>
</g>
<g font-size=".9" fill="#009600">
<text x="134.8" y="170">R15</text>
<text x="124.6" y="177.6">R12</text>
</g>
</svg>
